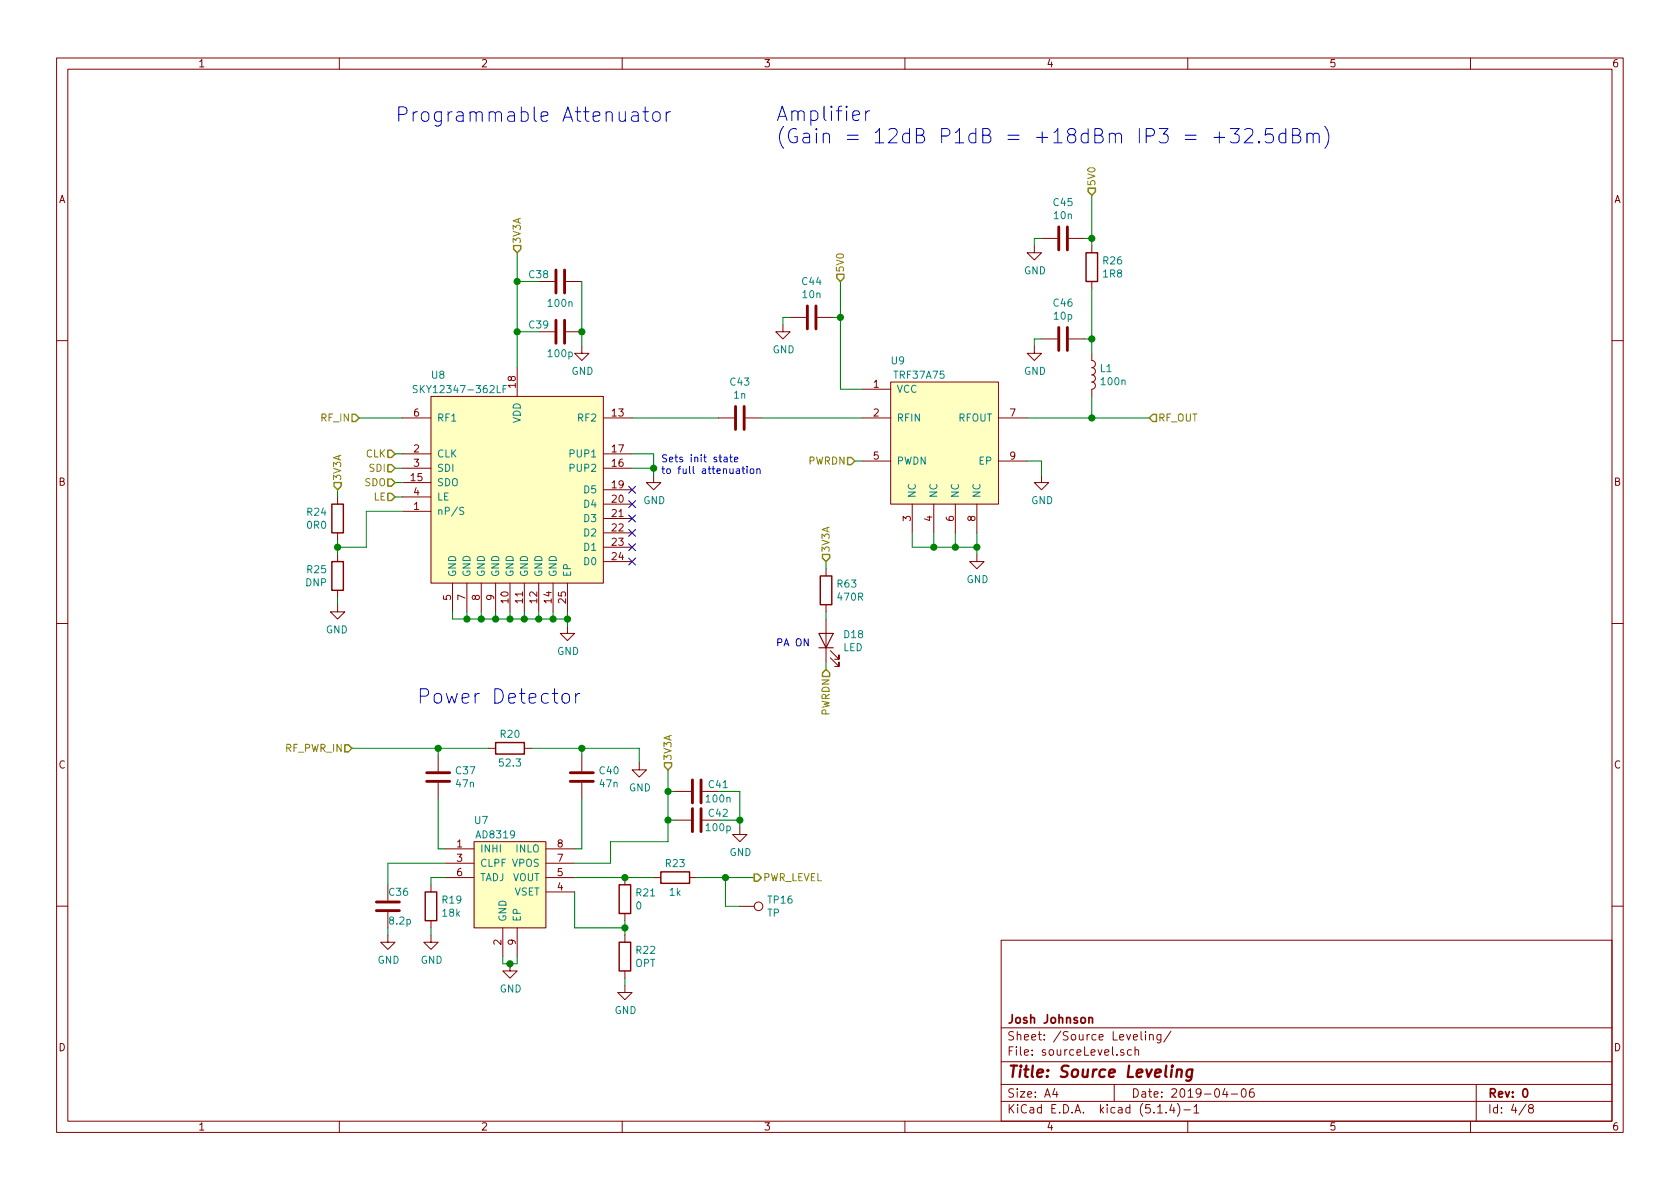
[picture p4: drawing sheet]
<svg xmlns="http://www.w3.org/2000/svg" width="297mm" height="210mm" viewBox="0 0 297 210" stroke-linecap="round" stroke-linejoin="round" font-family="sans-serif">
<g fill="none" stroke="#840000" stroke-width=".18">
<path d="M10 10.3h277v189.9h-277zM12 12.2h273v186.1h-273zM60 10.3v1.9M110 10.3v1.9M160 10.3v1.9M210 10.3v1.9M260 10.3v1.9M95.2 49.8h2.8M95.2 58.7h2.8M100.1 49.8h2.8M100.1 58.7h2.8M138.4 57.4v1.3h1.3l-1.3 1.2-1.2-1.2h1.2"/>
<path d="M139.7 56.1h2.8M144.5 56.1h2.8M182.9 43.4v1.3h1.2l-1.2 1.3-1.3-1.3h1.3M184.1 59.9h2.8M184.1 42.2h2.8M189 59.9h2.8M189 42.2h2.8M193 43.4v1.3M193 49.8v1.2M10 60.2h2M71.1 73.9h5.1M76.2 70.1h30.5v33h-30.5z"/>
<path d="M91.4 65v5.1M102.9 61.2v1.3h1.2l-1.2 1.2-1.3-1.2h1.3M106.7 73.9h5.1M127 73.9h2.8M131.8 73.9h2.8M152.4 73.9h5.1M152.4 68.8h5.1M157.5 67.6h19v21.5h-19zM176.5 73.9h5.1M182.9 61.2v1.3h1.2l-1.2 1.2-1.3-1.2h1.3M193 62.5v1.2a.63 .63 0 0 1 .7 .7 .63 .63 0 0 1-.7 .6 .63 .63 0 0 1 .7 .7 .63 .63 0 0 1-.7 .6 .63 .63 0 0 1 .7 .6 .63 .63 0 0 1-.7 .7 .63 .63 0 0 1 .7 .6 .63 .63 0 0 1-.7 .6v1.3M285 60.2h2"/>
<path d="M59.7 87.9v1.2M59.7 94.2v1.3M59.7 98v1.3M71.1 90.4h5.1M71.1 85.3h5.1M71.1 80.3h5.1M71.1 82.8h5.1M71.1 87.9h5.1M106.7 80.3h5.1M106.7 86.6h5.1M106.7 89.1h5.1M106.7 91.7h5.1"/>
<path d="M106.7 94.2h5.1M106.7 96.8h5.1M106.7 99.3h5.1M106.7 82.8h5.1M115.6 84.1v1.2h1.2l-1.2 1.3-1.3-1.3h1.3M152.4 81.5h5.1M161.3 89.1v5.1M165.1 89.1v5.1M168.9 89.1v5.1M172.7 98v1.3h1.3l-1.3 1.3-1.3-1.3h1.3M172.7 89.1v5.1M176.5 81.5h5.1"/>
<path d="M184.1 84.1v1.2h1.3l-1.3 1.3-1.2-1.3h1.2M10 110.3h2M59.7 106.9v1.3h-1.3l1.3 1.3 1.3-1.3h-1.3M59.7 104.4v1.3M80 103.1v5.1M82.5 103.1v5.1M85.1 103.1v5.1M87.6 103.1v5.1M90.2 103.1v5.1M92.7 103.1v5.1M95.2 103.1v5.1M97.8 103.1v5.1"/>
<path d="M100.3 110.7v1.3h1.3l-1.3 1.3-1.2-1.3h1.2M100.3 103.1v5.1M146 100.6v1.2M146 106.9v1.3M146 109.5v7.6M146.8 116.3l1.5 1.6v-.8v.8h-.7M146.8 115.1l1.5 1.5v-.8v.8h-.7M285 110.3h2M77.5 133.6v2.8M77.5 138.4v2.8M86.4 132.3h1.2M92.7 132.3h1.3"/>
<path d="M102.9 133.6v2.8M102.9 138.4v2.8M113 134.9v1.2h1.3l-1.3 1.3-1.2-1.3h1.2M119.4 139.9h2.8M124.2 139.9h2.8M68.6 156.5v2.8M76.2 156.5v1.2M78.7 155.2h5.1M78.7 150.1h5.1M78.7 152.6h5.1M83.8 148.8h12.7v15.3h-12.7zM96.5 155.2h5.1"/>
<path d="M96.5 150.1h5.1M96.5 152.6h5.1M96.5 157.7h5.1M110.5 155.2v1.3M115.6 155.2h1.2M119.4 145h2.8M121.9 155.2h1.3M124.2 145h2.8M130.8 146.3v1.3h1.3l-1.3 1.2-1.3-1.2h1.3M10 160.2h2M68.6 165.3v1.3h1.2l-1.2 1.3-1.3-1.3h1.3M68.6 161.3v2.8"/>
<path d="M76.2 165.3v1.3h1.3l-1.3 1.3-1.3-1.3h1.3M76.2 162.8v1.3M88.9 164.1v5.1M90.2 170.4v1.3h1.2l-1.2 1.3-1.3-1.3h1.3M91.4 164.1v5.1M110.5 174.2v1.3h1.3l-1.3 1.3-1.3-1.3h1.3M110.5 161.5v1.3M110.5 165.3v1.3M110.5 171.7v1.3M130.8 160.3h2.5M177 166.3h108v32h-108zM285 160.2h2"/>
<path d="M60 198.3v1.9M110 198.3v1.9M160 198.3v1.9M177 194.8h108M177 191.8h108M177 187.8h108M177 181.8h108M186.5 192.5l-.4 1h1M186.8 193v1M197 191.8v3M198.7 185.7l-.4-.1-.2 .2 .1 .2 .5 .2v.3h-.6M200.1 185.7l-.5-.1-.3 .3 .2 .6h.6"/>
<path d="M200.7 185.7l.2-.1 .4 .1v.9M200.7 185.1v1.5M201.8 182.4v1.3l.2 .2M202.5 182.4v.2M202.5 182.9v1M203.3 183.1v-.1a.37 .37 0 0 1 .6 .1v.8M203.3 182.9v1M204.7 196.8h.8M205.3 182.9v1.2l-.3 .3-.4-.1M205.3 183l-.5-.1-.3 .3 .2 .6h.6M206.2 196.7v.1M207 182.3l-1.2 2"/>
<path d="M207.2 195.2l-.4 1.1h.9M207.5 195.8v1M208.2 195.1a1.71 1.71 0 0 1 0 2.3M209.3 196.3h1.2M210 198.3v1.9M211.1 195.8l.4-.5v1.5M211.1 196.8h.9M216.6 192.5l-.4 1h.9M216.9 193v1M217.7 193.5h1.1M219.6 192.7l.4-.2a.94 .94 0 0 1 0 1.5 .82 .82 0 0 1-.4-1.3zM221.6 192.5a.59 .59 0 0 0-.7 .7l.1 .7 .2 .1 .5-.1 .1-.5-.2-.2-.4-.1-.3 .3"/>
<path d="M260 198.3v1.9M261 191.8v6.5M269.8 195.2l-1.2 2M270.6 196l-.3-.2v-.2l.3-.3h.2l.3 .3-.1 .2-.6 .2a.48 .48 0 0 0-.1 .7l.3 .1 .4-.1a.48 .48 0 0 0-.2-.7"/>
<circle cx="134.1" cy="160.3" r=".76"/>
</g>
<path d="M192.5 180.1l.2-.2 .4 .1 .1 .9M269.4 192.7l.2-.2a.8 .8 0 0 1 .5 .8 .8 .8 0 0 1-.5 .7l-.2-.1-.2-.4z" fill="none" stroke="#840000" stroke-width=".3"/>
<path d="M208.1 189.3a.5 .5 0 0 1 .9 .1l-.2 1M210.8 189.1l-.2 1.6a.6 .6 0 0 1-.9 .3M210.8 189.2a.68 .68 0 0 0-1 .3v.8l.3 .1 .6-.1" fill="none" stroke="#840000" stroke-width=".41"/>
<g fill="none" stroke="#840000" stroke-width=".51">
<path d="M98.3 47.7v4.1M98.3 56.6v4.1M99.8 47.7v4.1M99.8 56.6v4.1M142.7 54.1v4.1M144.3 54.1v4.1M187.2 40.1v4.1M187.2 57.9v4.1M188.7 40.1v4.1M188.7 57.9v4.1M130 71.9v4M131.6 71.9v4"/>
<path d="M75.4 138.2h4.1M75.4 136.6h4.1M100.8 138.2h4.1M100.8 136.6h4.1M122.4 137.9v4.1M124 137.9v4.1M66.5 159.5h4.1M122.4 143v4.1M124 143v4.1M66.5 161h4.1"/>
</g>
<path d="M192 44.7h2.1v5.1h-2.1zM58.7 99.3h2v5.1h-2zM58.7 89.1h2v5.1h-2zM145 101.8h2.1v5.1h-2.1zM87.6 131.3h5.1v2h-5.1zM75.2 157.7h2v5.1h-2zM109.5 156.5h2v5h-2zM116.8 154.2h5.1v2h-5.1zM109.5 166.6h2v5.1h-2z" fill="none" stroke="#840000" stroke-width=".25"/>
<g fill="#ffffc2" stroke="#ffffc2" stroke-width=".18">
<path d="M76.2 70.1h30.5v33h-30.5z"/>
<path d="M157.5 67.6h19v21.5h-19z"/>
<path d="M83.8 148.8h12.7v15.3h-12.7z"/>
</g>
<path d="M73.8 68.2h-.5l-.2 .1 .1 .4 .5 .2 .1 .3-.3 .2h-.4M89 68.8h.4M89.6 68.2h-.6v1.2M82 89.8l-.5-.1-.2 .1 .1 .5 .5 .2 .1 .2-.2 .3-.5-.1" fill="none" stroke="#008484" stroke-width=".18"/>
<path d="M144.8 112h2.5l-1.3 2.5zM144.8 114.5h2.5" fill="none" stroke="#840000" stroke-width=".2"/>
<g fill="none" stroke="#008400" stroke-width=".18">
<path d="M193 34.5v8.9M91.4 44.7v20.3M91.4 49.8h3.8M91.4 58.7h3.8M102.9 49.8v11.4M139.7 56.1h-1.3v1.3M147.3 56.1h1.3M148.6 49.8v19h3.8M184.1 42.2h-1.2v1.2M184.1 59.9h-1.2v1.3M191.8 59.9h1.2M191.8 42.2h1.2"/>
<path d="M193 51v11.5M63.5 73.9h7.6M111.8 73.9h15.2M134.6 73.9h17.8M181.6 73.9h21.6M193 70.1v3.8M59.7 86.6v1.3M59.7 95.5v2.5M69.8 80.3h1.3M69.8 87.9h1.3M69.8 82.8h1.3M69.8 85.3h1.3"/>
<path d="M71.1 90.4h-6.3v6.4h-5.1M111.8 80.3h3.8v3.8M111.8 82.8h3.8M146 99.3v1.3M151.1 81.5h1.3M161.3 94.2v2.6h11.4M165.1 94.2v2.6M168.9 94.2v2.6M172.7 94.2v3.8M181.6 81.5h2.5v2.6M59.7 105.7v1.2M80 108.2v1.3h20.3"/>
<path d="M82.5 108.2v1.3M85.1 108.2v1.3M87.6 108.2v1.3M90.2 108.2v1.3M92.7 108.2v1.3M95.2 108.2v1.3M97.8 108.2v1.3M100.3 108.2v2.5M146 108.2v1.3M146 117.1v1.3M62.2 132.3h24.2M77.5 132.3v1.3"/>
<path d="M94 132.3h19v2.6M102.9 132.3v1.3M118.1 136.1v12.7h-10.2v3.8h-6.3M118.1 139.9h1.3M127 139.9h3.8v6.4M77.5 141.2v8.9h1.2M78.7 155.2h-2.5v1.3M78.7 152.6h-10.1v3.9M101.6 155.2h14M101.6 157.7v6.4h8.9M102.9 141.2v8.9h-1.3M118.1 145h1.3"/>
<path d="M123.2 155.2h10.1M127 145h3.8M128.3 155.2v5.1h2.5M68.6 164.1v1.2M76.2 164.1v1.2M88.9 169.2v1.2h2.5v-1.2M110.5 162.8v2.5M110.5 173v1.2"/>
</g>
<g fill="none" stroke="#848400" stroke-width=".25">
<path d="M192.4 33.3h1.3v.6l-.7 .6-.6-.6zM90.8 43.4h1.3v.7l-.7 .6-.6-.6zM148 48.5h1.2v.6l-.6 .7-.6-.7zM62.2 73.3h.7l.6 .6-.6 .6h-.7zM68.6 79.6h.6l.6 .7-.6 .6h-.6zM203.8 73.3h.7v1.2h-.7l-.6-.6zM59.1 85.3h1.2v.7l-.6 .6-.6-.6zM68.6 87.2h.6l.6 .7-.6 .6h-.6zM68.6 82.2h.6l.6 .6-.6 .6h-.6zM68.6 84.7h.6l.6 .6-.6 .7h-.6zM145.4 98h1.3v.7l-.7 .6-.6-.6zM149.9 80.9h.6l.6 .6-.6 .7h-.6z"/>
<path d="M146 118.4l.7 .6v.6h-1.3v-.6zM61 131.7h.6l.6 .6-.6 .7h-.6zM117.5 134.9h1.2v.6l-.6 .6-.6-.6zM133.3 154.6h.7l.6 .6-.6 .6h-.7z"/>
</g>
<g fill="none" stroke="#0000c2" stroke-width=".18">
<path d="M111.8 19.9l.2-.1 .7 .1 .2 .2v1.4M113.7 19.8h1M114.1 18.9v2.2l.1 .2 .5 .2M117.8 19.8v1.7M118.5 19.8a.69 .69 0 0 0-.7 .4M153.1 19.6v1.7M153.8 19.6a.69 .69 0 0 0-.7 .5M112.9 20.4l-.9 .1a.49 .49 0 0 0-.4 .5 .49 .49 0 0 0 .4 .5l.9-.2M115.5 20a.67 .67 0 0 1 .7-.3 .67 .67 0 0 1 .5 .5v.8a.68 .68 0 0 1-.6 .5 .68 .68 0 0 1-.7-.5v-.8zM214.6 24.3h2M215.6 23.3v2M217.5 22.7h1.6l-.8 1a.68 .68 0 0 1 .8 .5v.6l-.2 .3-.3 .2h-.7l-.4-.3"/>
<path d="M220.1 23l.3-.3h.7a.64 .64 0 0 1 .4 .7l-.1 .4-1.4 1.5h1.5M222.6 25l.1 .1-.1 .2-.1-.2 .1-.1v.3M225 22.7h-1.2l-.1 1.2 .4-.2h.6l.3 .2 .1 .3-.1 .8-.3 .3h-.6l-.4-.3M227.3 23.7l-.7-.1-.4 .2-.1 .2v.8l.3 .3 .2 .2 .7-.2M227.3 22.7v2.6M228.5 23.9h.9a.61 .61 0 0 0 .5-.6 .61 .61 0 0 0-.5-.6h-.9v2.6h1a.69 .69 0 0 0 .5-.8 .69 .69 0 0 0-.6-.6M231.1 23.8a.63 .63 0 0 1 1.1 .1v1.4M231.1 23.6v1.7M232.2 23.9l.1-.2 .2-.1 .6 .1 .1 1.6M234.2 22.3a2.98 2.98 0 0 1 0 3.9M128 80.9h.5l.1 .8M128.6 81.1l-.5 .1-.1 .2 .1 .3 .5-.1"/>
<path d="M129 80.8h.5M129.2 80.4v1.1l.3 .2M129.8 81.2l.7-.1-.1-.2-.4-.1-.2 .2 .1 .6h.5M131.2 82.9h.4M131.4 82.5v1.1l.2 .1M132.1 82.5v.1M132.1 82.9v.8M132.7 83l.3-.1 .3 .2-.1 .6h-.3l-.2-.1zM133.8 83l.2-.1 .3 .1 .1 .7M133.8 82.9v.8M99.5 122.9a.67 .67 0 0 1 .7-.3 .67 .67 0 0 1 .5 .5v.7a.68 .68 0 0 1-.7 .6 .68 .68 0 0 1-.6-.6v-.7zM101.8 122.6v1.7"/>
<path d="M102.5 122.6a.69 .69 0 0 0-.7 .5"/>
</g>
<g fill="#008400" stroke="#008400" stroke-width=".25">
<circle cx="165.1" cy="96.8" r=".51"/>
<circle cx="128.3" cy="155.2" r=".51"/>
<circle cx="172.7" cy="96.8" r=".51"/>
<circle cx="168.9" cy="96.8" r=".51"/>
<circle cx="193" cy="73.9" r=".51"/>
<circle cx="82.6" cy="109.5" r=".51"/>
<circle cx="118.1" cy="145" r=".51"/>
<circle cx="100.3" cy="109.5" r=".51"/>
<circle cx="102.9" cy="58.7" r=".51"/>
<circle cx="97.8" cy="109.5" r=".51"/>
<circle cx="95.3" cy="109.5" r=".51"/>
<circle cx="92.7" cy="109.5" r=".51"/>
<circle cx="90.2" cy="109.5" r=".51"/>
<circle cx="87.6" cy="109.5" r=".51"/>
<circle cx="85.1" cy="109.5" r=".51"/>
<circle cx="102.9" cy="132.3" r=".51"/>
<circle cx="90.2" cy="170.4" r=".51"/>
<circle cx="110.5" cy="164.1" r=".51"/>
<circle cx="77.5" cy="132.3" r=".51"/>
<circle cx="110.5" cy="155.2" r=".51"/>
<circle cx="118.1" cy="139.9" r=".51"/>
<circle cx="148.6" cy="56.1" r=".51"/>
<circle cx="130.8" cy="145" r=".51"/>
<circle cx="91.4" cy="58.7" r=".51"/>
<circle cx="91.4" cy="49.8" r=".51"/>
<circle cx="59.7" cy="96.8" r=".51"/>
<circle cx="115.6" cy="82.8" r=".51"/>
<circle cx="193" cy="59.9" r=".51"/>
<circle cx="193" cy="42.2" r=".51"/>
</g>
<path d="M111.2 86l1.2 1.2M111.2 88.5l1.2 1.3M111.2 91.1l1.2 1.2M111.2 93.6l1.2 1.2M111.2 96.2l1.2 1.2M111.2 98.7l1.2 1.2M112.4 86l-1.2 1.2M112.4 88.5l-1.2 1.3M112.4 91.1l-1.2 1.2M112.4 93.6l-1.2 1.2M112.4 96.2l-1.2 1.2M112.4 98.7l-1.2 1.2" fill="none" stroke="#000084" stroke-width=".18"/>
<g font-size="3.5" fill="#0000c2">
<text x="69.8" y="21.6">Programmable Attenuator</text>
<text x="137.2" y="21.4">Amplifier</text>
<text x="137.2" y="25.4">(Gain = 12dB P1dB = +18dBm IP3 = +32.5dBm)</text>
<text x="73.7" y="124.5">Power Detector</text>
</g>
<text font-size="2.8" fill="#840000" x="178" y="190.5">Title: Source Leveling</text>
<g font-size="2.1" fill="#840000">
<text x="178" y="184">Sheet: /Source Leveling/</text>
<text x="178" y="181">Josh Johnson</text>
<text x="178" y="186.7">File: sourceLevel.sch</text>
<text x="178" y="196.9">KiCad E.D.A. kicad (5.1.4)-1</text>
<text x="178" y="194.1">Size: A4</text>
<text x="200" y="194.1">Date: 2019-04-06</text>
<text x="263" y="194.1">Rev: 0</text>
<text x="263" y="196.9">Id: 4/8</text>
</g>
<g font-size="1.8" fill="#840000">
<text x="35" y="11.9">1</text>
<text x="85" y="11.9">2</text>
<text x="135" y="11.9">3</text>
<text x="185" y="11.9">4</text>
<text x="235" y="11.9">5</text>
<text x="285" y="11.9">6</text>
<text x="10.4" y="35.9">A</text>
<text x="285.4" y="35.9">A</text>
<text x="91.2" y="68.5" transform="rotate(-90 91.2 68.5)">18</text>
<text x="154.5" y="68.6">1</text>
<text x="73.2" y="73.7">6</text>
<text x="108.3" y="73.7">13</text>
<text x="154.5" y="73.7">2</text>
<text x="178.6" y="73.7">7</text>
<text x="73.2" y="80">2</text>
<text x="73.2" y="82.5">3</text>
<text x="108.3" y="80">17</text>
<text x="108.3" y="82.5">16</text>
<text x="154.5" y="81.3">5</text>
<text x="178.6" y="81.3">9</text>
<text x="10.4" y="85.9">B</text>
<text x="72.7" y="85.1">15</text>
<text x="73.2" y="87.6">4</text>
<text x="108.3" y="86.4">19</text>
<text x="108.3" y="88.9">20</text>
<text x="285.4" y="85.9">B</text>
<text x="73.2" y="90.2">1</text>
<text x="108.3" y="91.4">21</text>
<text x="108.3" y="94">22</text>
<text x="161" y="92.2" transform="rotate(-90 161 92.2)">3</text>
<text x="164.8" y="92.2" transform="rotate(-90 164.8 92.2)">4</text>
<text x="168.7" y="92.2" transform="rotate(-90 168.7 92.2)">6</text>
<text x="172.5" y="92.2" transform="rotate(-90 172.5 92.2)">8</text>
<text x="108.3" y="96.5">23</text>
<text x="108.3" y="99.1">24</text>
<text x="79.8" y="106.1" transform="rotate(-90 79.8 106.1)">5</text>
<text x="82.3" y="106.1" transform="rotate(-90 82.3 106.1)">7</text>
<text x="84.8" y="106.1" transform="rotate(-90 84.8 106.1)">8</text>
<text x="87.4" y="106.1" transform="rotate(-90 87.4 106.1)">9</text>
<text x="89.9" y="106.6" transform="rotate(-90 89.9 106.6)">10</text>
<text x="92.5" y="106.6" transform="rotate(-90 92.5 106.6)">11</text>
<text x="95" y="106.6" transform="rotate(-90 95 106.6)">12</text>
<text x="97.5" y="106.6" transform="rotate(-90 97.5 106.6)">14</text>
<text x="100.1" y="106.6" transform="rotate(-90 100.1 106.6)">25</text>
<text x="10.4" y="135.9">C</text>
<text x="285.4" y="135.9">C</text>
<text x="80.8" y="149.9">1</text>
<text x="98.6" y="149.9">8</text>
<text x="80.8" y="152.4">3</text>
<text x="80.8" y="154.9">6</text>
<text x="98.6" y="154.9">5</text>
<text x="98.6" y="152.4">7</text>
<text x="98.6" y="157.5">4</text>
<text x="88.6" y="167.1" transform="rotate(-90 88.6 167.1)">2</text>
<text x="91.2" y="167.1" transform="rotate(-90 91.2 167.1)">9</text>
<text x="10.4" y="185.9">D</text>
<text x="285.4" y="185.9">D</text>
<text x="35" y="199.9">1</text>
<text x="85" y="199.9">2</text>
<text x="135" y="199.9">3</text>
<text x="185" y="199.9">4</text>
<text x="235" y="199.9">5</text>
<text x="285" y="199.9">6</text>
</g>
<g font-size="1.8" fill="#848400">
<text x="193.7" y="33" transform="rotate(-90 193.7 33)">5V0</text>
<text x="92.1" y="43.2" transform="rotate(-90 92.1 43.2)">3V3A</text>
<text x="149.2" y="48.3" transform="rotate(-90 149.2 48.3)">5V0</text>
<text x="56.9" y="74.5">RF_IN</text>
<text x="204.7" y="74.5">RF_OUT</text>
<text x="64.7" y="80.9">CLK</text>
<text x="65.4" y="83.4">SDI</text>
<text x="142.9" y="82.2">PWRDN</text>
<text x="60.3" y="85.1" transform="rotate(-90 60.3 85.1)">3V3A</text>
<text x="64.5" y="86">SDO</text>
<text x="66.1" y="88.5">LE</text>
<text x="146.7" y="97.8" transform="rotate(-90 146.7 97.8)">3V3A</text>
<text x="146.7" y="126.6" transform="rotate(-90 146.7 126.6)">PWRDN</text>
<text x="50.5" y="133">RF_PWR_IN</text>
<text x="118.7" y="134.6" transform="rotate(-90 118.7 134.6)">3V3A</text>
<text x="134.9" y="155.8">PWR_LEVEL</text>
</g>
<g font-size="1.8" fill="#008484">
<text x="186.3" y="36.4">C45</text>
<text x="186.4" y="38.8">10n</text>
<text x="195.1" y="46.8">R26</text>
<text x="93.6" y="49.2">C38</text>
<text x="141.9" y="50.4">C44</text>
<text x="142" y="52.7">10n</text>
<text x="181.1" y="48.5">GND</text>
<text x="195.1" y="49.1">1R8</text>
<text x="93.6" y="58.1">C39</text>
<text x="97.1" y="54.3">100n</text>
<text x="186.3" y="54.2">C46</text>
<text x="186.4" y="56.5">10p</text>
<text x="97.1" y="63.2">100p</text>
<text x="136.6" y="62.5">GND</text>
<text x="157.6" y="64.4">U9</text>
<text x="194.6" y="65.8">L1</text>
<text x="74.2" y="69.5">SKY12347-362LF</text>
<text x="76.4" y="67">U8</text>
<text x="101" y="66.3">GND</text>
<text x="129.2" y="68.2">C43</text>
<text x="129.8" y="70.5">1n</text>
<text x="158.2" y="67">TRF37A75</text>
<text x="158.5" y="69.5">VCC</text>
<text x="181.1" y="66.3">GND</text>
<text x="194.8" y="68.1">100n</text>
<text x="77.2" y="74.5">RF1</text>
<text x="92.1" y="74.8" transform="rotate(-90 92.1 74.8)">VDD</text>
<text x="102.3" y="74.5">RF2</text>
<text x="158.5" y="74.5">RFIN</text>
<text x="169.4" y="74.5">RFOUT</text>
<text x="77.2" y="80.9">CLK</text>
<text x="77.2" y="83.4">SDI</text>
<text x="101" y="80.9">PUP1</text>
<text x="101" y="83.4">PUP2</text>
<text x="158.5" y="82.2">PWDN</text>
<text x="173.2" y="82.2">EP</text>
<text x="77.2" y="86">SDO</text>
<text x="77.2" y="88.5">LE</text>
<text x="103.4" y="87.2">D5</text>
<text x="103.4" y="89.8">D4</text>
<text x="113.7" y="89.1">GND</text>
<text x="161.9" y="88.1" transform="rotate(-90 161.9 88.1)">NC</text>
<text x="165.7" y="88.1" transform="rotate(-90 165.7 88.1)">NC</text>
<text x="169.5" y="88.1" transform="rotate(-90 169.5 88.1)">NC</text>
<text x="173.4" y="88.1" transform="rotate(-90 173.4 88.1)">NC</text>
<text x="182.3" y="89.1">GND</text>
<text x="54.4" y="91.2">R24</text>
<text x="54.4" y="93.5">0R0</text>
<text x="77.2" y="91.1">nP/S</text>
<text x="103.4" y="92.3">D3</text>
<text x="103.4" y="94.9">D2</text>
<text x="54.4" y="101.4">R25</text>
<text x="103.4" y="97.4">D1</text>
<text x="103.4" y="99.9">D0</text>
<text x="54.1" y="103.7">DNP</text>
<text x="80.6" y="102.1" transform="rotate(-90 80.6 102.1)">GND</text>
<text x="83.2" y="102.1" transform="rotate(-90 83.2 102.1)">GND</text>
<text x="85.7" y="102.1" transform="rotate(-90 85.7 102.1)">GND</text>
<text x="88.3" y="102.1" transform="rotate(-90 88.3 102.1)">GND</text>
<text x="90.8" y="102.1" transform="rotate(-90 90.8 102.1)">GND</text>
<text x="93.3" y="102.1" transform="rotate(-90 93.3 102.1)">GND</text>
<text x="95.9" y="102.1" transform="rotate(-90 95.9 102.1)">GND</text>
<text x="98.4" y="102.1" transform="rotate(-90 98.4 102.1)">GND</text>
<text x="101" y="102.1" transform="rotate(-90 101 102.1)">EP</text>
<text x="148.1" y="103.9">R63</text>
<text x="148.2" y="106.2">470R</text>
<text x="170.9" y="103.1">GND</text>
<text x="57.6" y="112">GND</text>
<text x="149.3" y="112.8">D18</text>
<text x="98.5" y="115.8">GND</text>
<text x="149.1" y="115.2">LED</text>
<text x="88.5" y="130.5">R20</text>
<text x="80.7" y="136.9">C37</text>
<text x="88.4" y="135.6">52.3</text>
<text x="106.1" y="136.9">C40</text>
<text x="80.7" y="139.2">47n</text>
<text x="106.1" y="139.2">47n</text>
<text x="111.2" y="139.9">GND</text>
<text x="125" y="141.9">100n</text>
<text x="125.4" y="139.4">C41</text>
<text x="84" y="145.7">U7</text>
<text x="84.4" y="148.3">AD8319</text>
<text x="125" y="147">100p</text>
<text x="125.4" y="144.4">C42</text>
<text x="84.8" y="150.7">INHI</text>
<text x="84.8" y="153.3">CLPF VPOS</text>
<text x="84.8" y="155.8">TADJ</text>
<text x="90.6" y="155.8">VOUT</text>
<text x="91.3" y="150.7">INLO</text>
<text x="117.8" y="153.3">R23</text>
<text x="129" y="151.4">GND</text>
<text x="68.9" y="158.4">C36</text>
<text x="78.3" y="159.8">R19</text>
<text x="90.9" y="158.4">VSET</text>
<text x="112.5" y="160.8">0</text>
<text x="112.5" y="158.5">R21</text>
<text x="118.4" y="158.4">1k</text>
<text x="135.9" y="159.8">TP16</text>
<text x="69" y="163.5">8.2p</text>
<text x="78.3" y="162.1">18k</text>
<text x="89.5" y="163.1" transform="rotate(-90 89.5 163.1)">GND</text>
<text x="92.1" y="163.1" transform="rotate(-90 92.1 163.1)">EP</text>
<text x="135.7" y="162.1">TP</text>
<text x="66.8" y="170.4">GND</text>
<text x="74.4" y="170.4">GND</text>
<text x="112.3" y="171">OPT</text>
<text x="112.5" y="168.7">R22</text>
<text x="88.3" y="175.5">GND</text>
<text x="108.7" y="179.3">GND</text>
</g>
<g font-size="1.8" fill="#0000c2">
<text x="116.8" y="81.8">Sets init state</text>
<text x="116.8" y="83.8">to full attenuation</text>
<text x="137.2" y="114.3">PA ON</text>
</g>
</svg>
